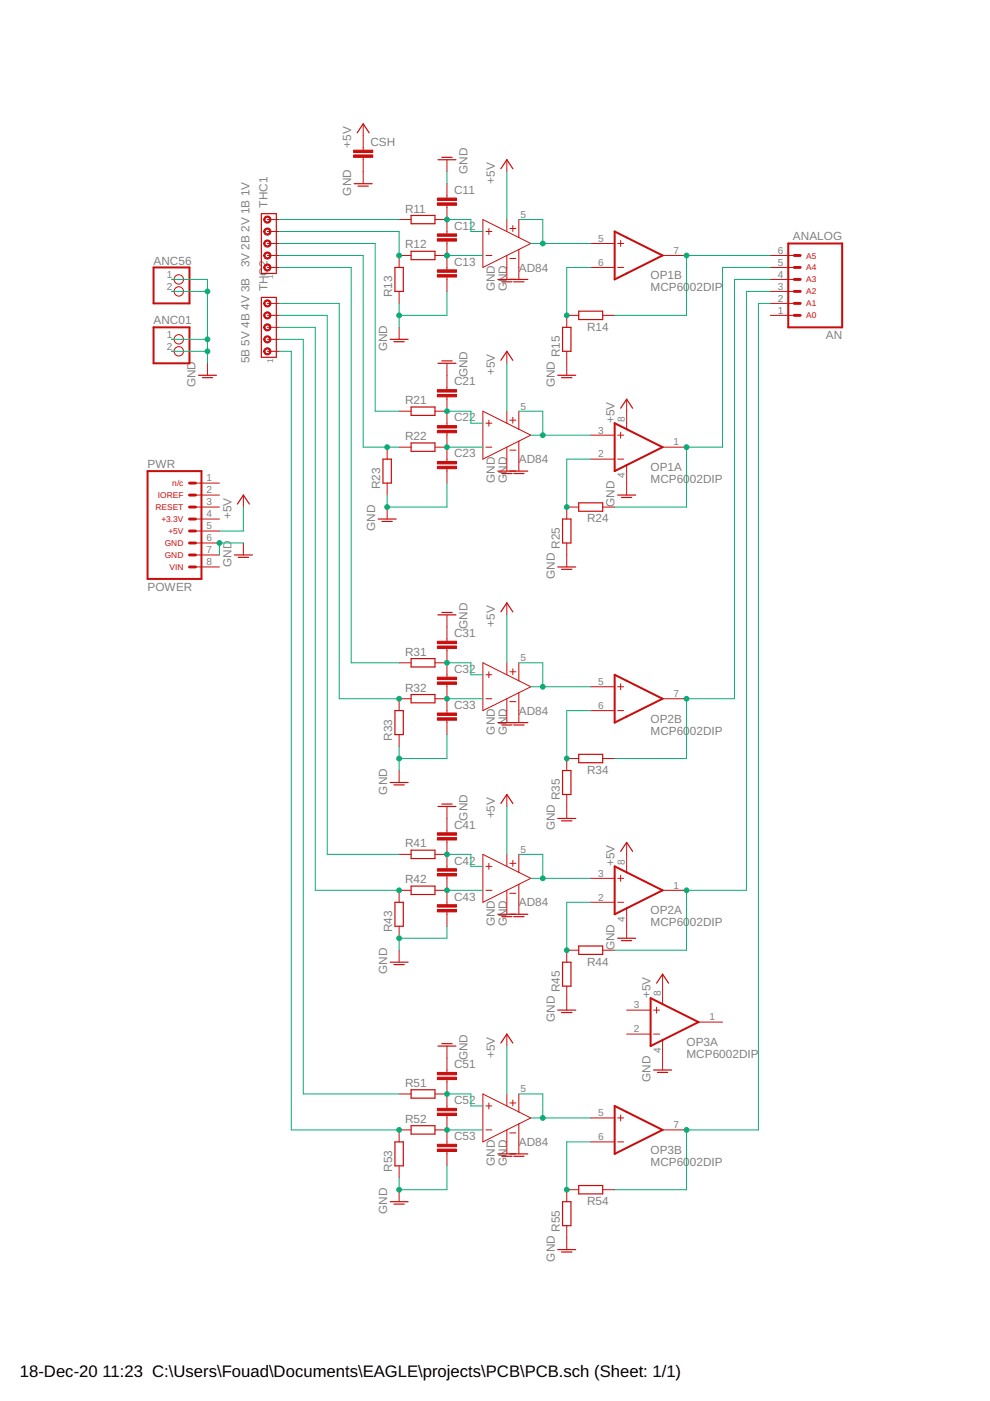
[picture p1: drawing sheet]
<svg xmlns="http://www.w3.org/2000/svg" width="210mm" height="297mm" viewBox="0 0 210 297" stroke-linecap="round" stroke-linejoin="round" font-family="sans-serif">
<g fill="none" stroke="#c90d0c" stroke-width=".25">
<path d="M75.1 38.9h3.8M75.7 28.2l1.3-2 1.3 2M75.9 39.5h2.2M92.9 33.9h3.8M93.7 33.4h2.2M106.2 35.8l1.3-1.9 1.2 1.9M55.4 45.3h3.2v12.7h-3.2zM83.7 56.7h1.8v5.1h-1.8zM87.2 45.7h5v1.7h-5zM87.2 53.3h5v1.8h-5zM105.6 59.2h6.3M106.4 59.8h2.2"/>
<path d="M108.9 59.8h2.2M42.1 79.6h3.8M55.4 63.1h3.2v12.7h-3.2zM82.7 71.9h3.8M83.5 72.5h2.2M92.9 77h3.8M93.7 76.5h2.2M106.2 76.4l1.3-1.9 1.2 1.9M118.3 79.6h3.8M119.3 69.4h1.8v5.1h-1.8zM122.7 66h5.1v1.8h-5.1zM42.9 80.1h2.2"/>
<path d="M81.2 97.3h1.8v5.1h-1.8zM87.2 86.3h5v1.8h-5zM87.2 93.9h5v1.8h-5zM105.6 99.9h6.3M119.1 80.1h2.2M131.6 86.6l1.3-2 1.2 2M49.7 117.7h3.8M50.3 106.9l1.3-1.9 1.3 1.9M50.5 118.2h2.2M80.2 110h3.8M81 110.6h2.2M106.4 100.4h2.2"/>
<path d="M108.9 100.4h2.2M119.3 110h1.8v5.1h-1.8zM122.7 106.6h5.1v1.8h-5.1zM131 105h3.8M131.8 105.5h2.1M87.2 139.6h5v1.8h-5zM92.9 130.4h3.8M93.7 129.9h2.2M106.2 129.7l1.3-1.9 1.2 1.9M118.3 120.2h3.8M119.1 120.7h2.2M83.7 150.7h1.8v5h-1.8z"/>
<path d="M87.2 147.3h5v1.7h-5zM105.6 153.2h6.3M106.4 153.7h2.2M108.9 153.7h2.2M122.7 159.9h5.1v1.8h-5.1zM82.7 165.9h3.8M83.5 166.4h2.2M92.9 171h3.8M93.7 170.5h2.2M106.2 170.3l1.3-1.9 1.2 1.9M118.3 173.5h3.8M119.1 174h2.2"/>
<path d="M119.3 163.4h1.8v5h-1.8zM83.7 191.3h1.8v5.1h-1.8zM87.2 180.3h5v1.7h-5zM87.2 187.9h5v1.8h-5zM105.6 193.8h6.3M106.4 194.4h2.2M108.9 194.4h2.2M131 198.9h3.8M131.6 180.5l1.3-1.9 1.2 1.9M131.8 199.4h2.1M82.7 204h3.8M83.5 204.5h2.2"/>
<path d="M118.3 214.2h3.8M119.1 214.7h2.2M119.3 204h1.8v5.1h-1.8zM122.7 200.6h5.1v1.8h-5.1zM139.2 208.4l1.3-1.9 1.3 1.9M87.2 231.1h5v1.7h-5zM87.2 238.7h5v1.8h-5zM92.9 221.8h3.8M93.7 221.3h2.2M106.2 221.1l1.3-1.9 1.2 1.9M138.6 226.9h3.8M139.4 227.4h2.2"/>
<path d="M82.7 254.8h3.8M83.5 255.3h2.2M83.7 242.1h1.8v5.1h-1.8zM105.6 244.6h6.3M106.4 245.2h2.2M108.9 245.2h2.2M119.3 254.8h1.8v5.1h-1.8zM122.7 251.4h5.1v1.7h-5.1zM118.3 264.9h3.8M119.1 265.5h2.2"/>
</g>
<g fill="none" stroke="#c90d0c" stroke-width=".21">
<path d="M77 26.2v5.6M77 33.4v5.5M94.8 33.9v2.5M94.8 38.9v3.1M107.5 33.9v2.5M36.4 59.2h.5M56.7 46.5h2.5M56.7 54.2h2.5M56.7 56.7h2.5M56.7 51.6h2.5M56.7 49.1h2.5M84.6 46.5h2.6"/>
<path d="M87.2 54.2h-2.6v2.5M92.2 46.5h2.6M92.2 54.2h2.6M94.8 43.5v6.1M94.8 51.1v6.1M94.8 58.7v3.1M102.4 46.5l10.1 5.1-10.1 5.1zM103 54.2h1.3M103 49.1h1.3M103.7 48.5v1.2M107.5 46.5v2.6M107.5 54.2v5"/>
<path d="M108.1 48.5h1.3M108.1 54.8h1.3M108.7 47.8v1.3M110 46.5v3.9M110 52.9v6.3M125.2 56.7h5.1M125.2 51.6h5.1M131 56.7h1.2M131 51.6h1.2M131.6 51v1.3M140.5 54.2h5.1M163.3 54.2h5.1"/>
<path d="M163.3 56.7h5.1M163.3 59.2h5.1M36.4 74.5h.5M36.4 71.9h.5M36.4 61.8h.5M44 77v2.6M56.7 66.9h2.5M56.7 74.5h2.5M56.7 71.9h2.5M56.7 69.4h2.5M56.7 64.3h2.5M84.6 61.8v2.5"/>
<path d="M84.6 69.4v2.5M94.8 77v5.6M107.5 74.5v2.5M120.2 74.5v5.1M122.7 66.9h-2.5v2.5M127.8 66.9h2.5M163.3 66.9h5.1M163.3 64.3h5.1M163.3 61.8h5.1M82.1 94.8v2.5M84.6 87.2h2.6M84.6 94.8h2.6"/>
<path d="M92.2 87.2h2.6M92.2 94.8h2.6M94.8 84.1v6.1M94.8 91.8v6.1M94.8 99.4v3M102.4 87.2l10.1 5.1-10.1 5zM103 94.8h1.3M103 89.7h1.3M103.7 89.1v1.3M107.5 87.2v2.5M107.5 94.8v5.1M108.1 89.1h1.3"/>
<path d="M108.1 95.4h1.3M108.7 88.5v1.2M110 87.2v3.8M110 93.5v6.4M125.2 92.3h5.1M125.2 97.3h5.1M131 92.3h1.2M131 97.3h1.2M131.6 91.6v1.3M132.9 84.6v6.4M132.9 98.6v6.4M140.5 94.8h5.1"/>
<path d="M41.4 107.5h5.1M41.4 117.7h5.1M41.4 115.1h5.1M41.4 112.6h5.1M41.4 110h5.1M41.4 105h5.1M41.4 102.4h5.1M51.6 105v2.5M51.6 115.1v2.6M82.1 102.4v2.6M82.1 107.5v2.5M120.2 115.1v5.1"/>
<path d="M122.7 107.5h-2.5v2.5M127.8 107.5h2.5M41.4 120.2h5.1M94.8 130.4v5.6M94.8 137.5v6.1M107.5 127.8v2.6M84.6 155.7v2.6M84.6 140.5h2.6M87.2 148.1h-2.6v2.6M92.2 140.5h2.6M92.2 148.1h2.6M94.8 145.1v6.1"/>
<path d="M94.8 152.7v3M102.4 140.5l10.1 5.1-10.1 5.1zM103 148.1h1.3M103 143.1h1.3M103.7 142.4v1.3M107.5 140.5v2.6M107.5 148.1v5.1M108.1 142.4h1.3M108.1 148.8h1.3M108.7 141.8v1.3M110 140.5v3.8M110 146.9v6.3"/>
<path d="M125.2 145.6h5.1M125.2 150.7h5.1M131 145.6h1.2M131 150.7h1.2M131.6 145v1.2M140.5 148.1h5.1M84.6 163.4v2.5M94.8 171v5.6M94.8 178.1v6.1M107.5 168.4v2.6M120.2 168.4v5.1M122.7 160.8h-2.5v2.6"/>
<path d="M127.8 160.8h2.5M132.9 178.6v6.4M84.6 196.4v2.5M84.6 181.1h2.6M87.2 188.8h-2.6v2.5M92.2 181.1h2.6M92.2 188.8h2.6M94.8 185.7v6.1M94.8 193.3v3.1M102.4 181.1l10.1 5.1-10.1 5.1zM103 188.8h1.3M103 183.7h1.3"/>
<path d="M103.7 183v1.3M107.5 181.1v2.6M107.5 188.8v5M108.1 183h1.3M108.1 189.4h1.3M108.7 182.4v1.3M110 181.1v3.9M110 187.5v6.3M125.2 186.2h5.1M125.2 191.3h5.1M131 186.2h1.2M131 191.3h1.2"/>
<path d="M131.6 185.6v1.3M132.9 192.6v6.3M140.5 188.8h5.1M84.6 201.5v2.5M107.5 219.2v2.6M120.2 209.1v5.1M122.7 201.5h-2.5v2.5M127.8 201.5h2.5M132.9 214.2h5M132.9 219.2h5M138.6 214.2h1.2M138.6 219.2h1.2"/>
<path d="M139.2 213.5v1.3M140.5 206.5v6.4M148.1 216.7h5.1M84.6 231.9h2.6M87.2 239.6h-2.6v2.5M92.2 231.9h2.6M92.2 239.6h2.6M94.8 221.8v5.6M94.8 228.9v6.1M94.8 236.5v6.1M102.4 231.9l10.1 5.1-10.1 5.1zM103 239.6h1.3"/>
<path d="M103 234.5h1.3M103.7 233.8v1.3M107.5 231.9v2.6M107.5 239.6v5M108.1 233.8h1.3M108.7 233.2v1.3M110 231.9v3.9M110 238.3v6.3M125.2 237h5.1M131 237h1.2M131.6 236.4v1.3M140.5 239.6h5.1"/>
<path d="M140.5 220.5v6.4M84.6 247.2v2.5M84.6 252.2v2.6M94.8 244.1v3.1M108.1 240.2h1.3M120.2 259.9v5M122.7 252.2h-2.5v2.6M125.2 242.1h5.1M127.8 252.2h2.5M131 242.1h1.2"/>
<circle cx="37.9" cy="59.2" r=".99"/>
<circle cx="37.9" cy="74.5" r=".99"/>
<circle cx="37.9" cy="71.9" r=".99"/>
<circle cx="37.9" cy="61.8" r=".99"/>
</g>
<g fill="#c90d0c" stroke="#c90d0c" stroke-width=".21">
<path d="M92.7 50.6h4.1v.5h-4.1z"/>
<path d="M92.7 49.6h4.1v.5h-4.1z"/>
<path d="M92.7 43h4.1v.5h-4.1z"/>
<path d="M92.7 42h4.1v.5h-4.1z"/>
<path d="M92.7 91.2h4.1v.6h-4.1z"/>
<path d="M92.7 90.2h4.1v.5h-4.1z"/>
<path d="M92.7 83.6h4.1v.5h-4.1z"/>
<path d="M92.7 82.6h4.1v.5h-4.1z"/>
<path d="M92.7 144.6h4.1v.5h-4.1z"/>
<path d="M92.7 143.6h4.1v.5h-4.1z"/>
<path d="M92.7 137h4.1v.5h-4.1z"/>
<path d="M92.7 136h4.1v.5h-4.1z"/>
<path d="M92.7 185.2h4.1v.5h-4.1z"/>
<path d="M92.7 184.2h4.1v.5h-4.1z"/>
<path d="M92.7 177.6h4.1v.5h-4.1z"/>
<path d="M92.7 176.6h4.1v.5h-4.1z"/>
<path d="M92.7 236h4.1v.5h-4.1z"/>
<path d="M92.7 235h4.1v.5h-4.1z"/>
<path d="M92.7 228.4h4.1v.5h-4.1z"/>
<path d="M92.7 227.4h4.1v.5h-4.1z"/>
<path d="M92.7 58.2h4.1v.5h-4.1z"/>
<path d="M92.7 57.2h4.1v.5h-4.1z"/>
<path d="M92.7 98.9h4.1v.5h-4.1z"/>
<path d="M92.7 97.9h4.1v.5h-4.1z"/>
<path d="M92.7 152.2h4.1v.5h-4.1z"/>
<path d="M92.7 151.2h4.1v.5h-4.1z"/>
<path d="M92.7 192.8h4.1v.5h-4.1z"/>
<path d="M92.7 191.8h4.1v.5h-4.1z"/>
<path d="M92.7 243.6h4.1v.5h-4.1z"/>
<path d="M92.7 242.6h4.1v.5h-4.1z"/>
<path d="M75 32.9h4v.5h-4z"/>
<path d="M75 31.8h4v.5h-4z"/>
</g>
<g fill="#c90d0c" stroke="#c90d0c" stroke-width=".21">
<path d="M56.1 56.2a.77 .77 0 0 1 1.2 .1 .77 .77 0 0 1-.4 1.1 .77 .77 0 0 1-1-.7h.3a.51 .51 0 0 1 .7-.4 .51 .51 0 0 1 .1 .8 .51 .51 0 0 1-.8-.2v-.2h-.3z" fill-rule="evenodd"/>
<path d="M56.1 53.7a.77 .77 0 0 1 1.2 0 .77 .77 0 0 1-.4 1.2 .77 .77 0 0 1-1-.7h.3a.51 .51 0 0 1 .7-.4 .51 .51 0 0 1 .1 .8 .51 .51 0 0 1-.8-.2v-.2h-.3z" fill-rule="evenodd"/>
<path d="M56.1 51.1a.77 .77 0 0 1 1.2 .1 .77 .77 0 0 1-.4 1.2 .77 .77 0 0 1-1-.8h.3a.51 .51 0 0 1 .7-.4 .51 .51 0 0 1 .1 .9 .51 .51 0 0 1-.8-.3v-.2h-.3z" fill-rule="evenodd"/>
<path d="M56.1 48.6a.77 .77 0 0 1 1.2 0 .77 .77 0 0 1-.4 1.2 .77 .77 0 0 1-1-.7h.3a.51 .51 0 0 1 .7-.4 .51 .51 0 0 1 .1 .8 .51 .51 0 0 1-.8-.2v-.2h-.3z" fill-rule="evenodd"/>
<path d="M56.1 46.1a.77 .77 0 0 1 1.2 0 .77 .77 0 0 1-.4 1.2 .77 .77 0 0 1-1-.8h.3a.51 .51 0 0 1 .7-.4 .51 .51 0 0 1 .1 .9 .51 .51 0 0 1-.8-.3v-.2h-.3z" fill-rule="evenodd"/>
<path d="M56.1 74a.77 .77 0 0 1 1.2 0 .77 .77 0 0 1-.4 1.2 .77 .77 0 0 1-1-.7h.3a.51 .51 0 0 1 .7-.4 .51 .51 0 0 1 .1 .8 .51 .51 0 0 1-.8-.2v-.2h-.3z" fill-rule="evenodd"/>
<path d="M56.1 71.5a.77 .77 0 0 1 1.2 0 .77 .77 0 0 1-.4 1.2 .77 .77 0 0 1-1-.8h.3a.51 .51 0 0 1 .7-.4 .51 .51 0 0 1 .1 .9 .51 .51 0 0 1-.8-.3v-.2h-.3z" fill-rule="evenodd"/>
<path d="M56.1 68.9a.77 .77 0 0 1 1.2 .1 .77 .77 0 0 1-.4 1.1 .77 .77 0 0 1-1-.7h.3a.51 .51 0 0 1 .7-.4 .51 .51 0 0 1 .1 .8 .51 .51 0 0 1-.8-.2v-.2h-.3z" fill-rule="evenodd"/>
<path d="M56.1 66.4a.77 .77 0 0 1 1.2 0 .77 .77 0 0 1-.4 1.2 .77 .77 0 0 1-1-.7h.3a.51 .51 0 0 1 .7-.4 .51 .51 0 0 1 .1 .8 .51 .51 0 0 1-.8-.2v-.2h-.3z" fill-rule="evenodd"/>
<path d="M56.1 63.8a.77 .77 0 0 1 1.2 .1 .77 .77 0 0 1-.4 1.2 .77 .77 0 0 1-1-.8h.3a.51 .51 0 0 1 .7-.4 .51 .51 0 0 1 .1 .9 .51 .51 0 0 1-.8-.3v-.2h-.3z" fill-rule="evenodd"/>
</g>
<path d="M32.6 56.7h7.6v7.6h-7.6zM130.3 49.1l10.2 5.1-10.2 5zM167.1 51.6h11.5v17.8h-11.5zM32.6 69.4h7.6v7.6h-7.6zM31.3 99.9h11.4v22.8h-11.4zM130.3 89.7l10.2 5.1-10.2 5.1zM130.3 143.1l10.2 5-10.2 5.1zM130.3 183.7l10.2 5.1-10.2 5zM137.9 211.6l10.2 5.1-10.2 5.1zM130.3 234.5l10.2 5.1-10.2 5z" fill="none" stroke="#c90d0c" stroke-width=".42"/>
<g fill="none" stroke="#c90d0c" stroke-width=".61">
<path d="M168.4 56.7h1.3M168.4 59.2h1.3M168.4 54.2h1.3M168.4 61.8h1.3M168.4 64.3h1.3M168.4 66.9h1.3M40.2 115.1h1.2M40.2 117.7h1.2M40.2 110h1.2M40.2 112.6h1.2M40.2 107.5h1.2M40.2 105h1.2"/>
<path d="M40.2 102.4h1.2M40.2 120.2h1.2"/>
</g>
<g fill="none" stroke="#0dab76" stroke-width=".21">
<path d="M94.8 36.4v2.5M107.5 36.4v10.1M36.4 59.2h7.6v17.8M59.2 49.1h25.4v5.1M59.2 46.5h25.4M59.2 51.6h20.3v35.6h5.1M59.2 56.7h15.3v83.8h10.1M59.2 54.2h17.8v40.6h7.6M94.8 46.5h5v2.6h2.6M94.8 54.2h7.6M110 46.5h5.1v5.1M112.5 51.6h12.7"/>
<path d="M125.2 56.7h-5v10.2M163.3 56.7h-10.1v38.1h-7.6v12.7h-15.3M163.3 54.2h-17.7v12.7h-15.3M163.3 59.2h-7.6v88.9h-10.1v12.7h-15.3M36.4 74.5h7.6M36.4 71.9h7.6M36.4 61.8h7.6M59.2 66.9h10.2v114.2h15.2M59.2 74.5h2.6v165.1h22.8M59.2 71.9h5.1v160h20.3M59.2 64.3h12.7v83.8h12.7M59.2 69.4h7.6v119.4h17.8"/>
<path d="M84.6 64.3v5.1M94.8 61.8v5.1h-10.2M107.5 77v10.2M163.3 64.3h-2.5v175.3h-15.2v12.6h-15.3M163.3 61.8h-5v127h-12.7v12.7h-15.3M94.8 87.2h5v2.5h2.6M94.8 94.8h7.6M110 87.2h5.1v5.1M112.5 92.3h12.7M125.2 97.3h-5v10.2M51.6 115.1h-5.1v2.6M51.6 107.5v5.1h-5.1"/>
<path d="M94.8 102.4v5.1h-12.7v-2.5M107.5 130.4v10.1M84.6 158.3v5.1M94.8 140.5h5v2.6h2.6M94.8 155.7v5.1h-10.2M94.8 148.1h7.6M110 140.5h5.1v5.1M112.5 145.6h12.7M125.2 150.7h-5v10.1M107.5 171v10.1M94.8 196.4v2.5h-10.2v2.6M94.8 181.1h5v2.6h2.6"/>
<path d="M94.8 188.8h7.6M110 181.1h5.1v5.1M112.5 186.2h12.7M125.2 191.3h-5v10.2M94.8 231.9h5v2.6h2.6M94.8 239.6h7.6M107.5 221.8v10.1M110 231.9h5.1v5.1M112.5 237h12.7M94.8 247.2v5h-10.2v-2.5M125.2 242.1h-5v10.1"/>
</g>
<g fill="#0dab76" stroke="#0dab76" stroke-width=".21">
<circle cx="84.6" cy="54.2" r=".51"/>
<circle cx="115.1" cy="51.6" r=".51"/>
<circle cx="120.2" cy="66.9" r=".51"/>
<circle cx="94.8" cy="46.5" r=".51"/>
<circle cx="94.8" cy="54.2" r=".51"/>
<circle cx="84.6" cy="66.9" r=".51"/>
<circle cx="82.1" cy="107.5" r=".51"/>
<circle cx="84.6" cy="160.8" r=".51"/>
<circle cx="84.6" cy="198.9" r=".51"/>
<circle cx="84.6" cy="252.2" r=".51"/>
<circle cx="46.5" cy="115.1" r=".51"/>
<circle cx="44" cy="74.5" r=".51"/>
<circle cx="44" cy="71.9" r=".51"/>
<circle cx="44" cy="61.8" r=".51"/>
<circle cx="145.6" cy="54.2" r=".51"/>
<circle cx="82.1" cy="94.8" r=".51"/>
<circle cx="120.2" cy="107.5" r=".51"/>
<circle cx="94.8" cy="87.2" r=".51"/>
<circle cx="94.8" cy="94.8" r=".51"/>
<circle cx="145.6" cy="94.8" r=".51"/>
<circle cx="115.1" cy="92.3" r=".51"/>
<circle cx="84.6" cy="148.1" r=".51"/>
<circle cx="115.1" cy="145.6" r=".51"/>
<circle cx="120.2" cy="160.8" r=".51"/>
<circle cx="94.8" cy="140.5" r=".51"/>
<circle cx="94.8" cy="148.1" r=".51"/>
<circle cx="145.6" cy="148.1" r=".51"/>
<circle cx="84.6" cy="188.8" r=".51"/>
<circle cx="120.2" cy="201.5" r=".51"/>
<circle cx="94.8" cy="181.1" r=".51"/>
<circle cx="94.8" cy="188.8" r=".51"/>
<circle cx="145.6" cy="188.8" r=".51"/>
<circle cx="115.1" cy="186.2" r=".51"/>
<circle cx="84.6" cy="239.6" r=".51"/>
<circle cx="115.1" cy="237" r=".51"/>
<circle cx="120.2" cy="252.2" r=".51"/>
<circle cx="94.8" cy="231.9" r=".51"/>
<circle cx="94.8" cy="239.6" r=".51"/>
<circle cx="145.6" cy="239.6" r=".51"/>
</g>
<g font-size="3.5">
<text x="4.2" y="291.8">18-Dec-20</text>
<text x="21.7" y="291.8">11:23 C:\Users\Fouad\Documents\EAGLE\projects\PCB\PCB.sch (Sheet: 1/1)</text>
</g>
<g font-size="2.5" fill="#808080">
<text x="74.5" y="31.3" transform="rotate(-90 74.5 31.3)">+5V</text>
<text x="78.5" y="30.9">CSH</text>
<text x="74.5" y="41.5" transform="rotate(-90 74.5 41.5)">GND</text>
<text x="96.3" y="41.1">C11</text>
<text x="99.1" y="36.9" transform="rotate(-90 99.1 36.9)">GND</text>
<text x="104.9" y="38.9" transform="rotate(-90 104.9 38.9)">+5V</text>
<text x="56.7" y="44" transform="rotate(-90 56.7 44)">THC1</text>
<text x="85.9" y="45.1">R11</text>
<text x="85.9" y="52.7">R12</text>
<text x="96.3" y="48.7">C12</text>
<text x="168.1" y="50.9">ANALOG</text>
<text x="32.6" y="56.1">ANC56</text>
<text x="52.9" y="56.7" transform="rotate(-90 52.9 56.7)">3V 2B 2V 1B 1V</text>
<text x="96.3" y="56.3">C13</text>
<text x="110" y="57.6">AD84</text>
<text x="137.9" y="59.3">OP1B</text>
<text x="56.7" y="61.8" transform="rotate(-90 56.7 61.8)">THC2</text>
<text x="83.1" y="63.1" transform="rotate(-90 83.1 63.1)">R13</text>
<text x="104.9" y="61.8" transform="rotate(-90 104.9 61.8)">GND</text>
<text x="107.5" y="61.8" transform="rotate(-90 107.5 61.8)">GND</text>
<text x="137.9" y="61.8">MCP60</text>
<text x="146.3" y="61.8">02DIP</text>
<text x="32.6" y="68.8">ANC01</text>
<text x="124.5" y="70.1">R14</text>
<text x="175.1" y="72">AN</text>
<text x="52.9" y="77" transform="rotate(-90 52.9 77)">5B 5V 4B 4V 3B</text>
<text x="82.1" y="74.5" transform="rotate(-90 82.1 74.5)">GND</text>
<text x="118.7" y="75.8" transform="rotate(-90 118.7 75.8)">R15</text>
<text x="41.4" y="82.1" transform="rotate(-90 41.4 82.1)">GND</text>
<text x="96.3" y="81.7">C21</text>
<text x="99.1" y="80" transform="rotate(-90 99.1 80)">GND</text>
<text x="104.9" y="79.6" transform="rotate(-90 104.9 79.6)">+5V</text>
<text x="117.6" y="82.1" transform="rotate(-90 117.6 82.1)">GND</text>
<text x="85.9" y="85.7">R21</text>
<text x="96.3" y="89.3">C22</text>
<text x="130.3" y="89.7" transform="rotate(-90 130.3 89.7)">+5V</text>
<text x="85.9" y="93.3">R22</text>
<text x="31.3" y="99.1">PWR</text>
<text x="96.3" y="97">C23</text>
<text x="110" y="98.2">AD84</text>
<text x="137.9" y="99.9">OP1A</text>
<text x="80.6" y="103.7" transform="rotate(-90 80.6 103.7)">R23</text>
<text x="104.9" y="102.4" transform="rotate(-90 104.9 102.4)">GND</text>
<text x="107.5" y="102.4" transform="rotate(-90 107.5 102.4)">GND</text>
<text x="130.3" y="107.5" transform="rotate(-90 130.3 107.5)">GND</text>
<text x="137.9" y="102.4">MCP60</text>
<text x="146.3" y="102.4">02DIP</text>
<text x="49.1" y="110" transform="rotate(-90 49.1 110)">+5V</text>
<text x="79.5" y="112.6" transform="rotate(-90 79.5 112.6)">GND</text>
<text x="124.5" y="110.8">R24</text>
<text x="118.7" y="116.4" transform="rotate(-90 118.7 116.4)">R25</text>
<text x="31.3" y="125.3">POWER</text>
<text x="49.1" y="120.2" transform="rotate(-90 49.1 120.2)">GND</text>
<text x="117.6" y="122.7" transform="rotate(-90 117.6 122.7)">GND</text>
<text x="96.3" y="135.1">C31</text>
<text x="99.1" y="133.4" transform="rotate(-90 99.1 133.4)">GND</text>
<text x="104.9" y="132.9" transform="rotate(-90 104.9 132.9)">+5V</text>
<text x="85.9" y="139">R31</text>
<text x="96.3" y="142.7">C32</text>
<text x="85.9" y="146.6">R32</text>
<text x="96.3" y="150.3">C33</text>
<text x="104.9" y="155.8" transform="rotate(-90 104.9 155.8)">GND</text>
<text x="107.5" y="155.8" transform="rotate(-90 107.5 155.8)">GND</text>
<text x="110" y="151.6">AD84</text>
<text x="137.9" y="155.8">MCP60</text>
<text x="137.9" y="153.2">OP2B</text>
<text x="146.3" y="155.8">02DIP</text>
<text x="83.1" y="157" transform="rotate(-90 83.1 157)">R33</text>
<text x="124.5" y="164.1">R34</text>
<text x="82.1" y="168.5" transform="rotate(-90 82.1 168.5)">GND</text>
<text x="99.1" y="174" transform="rotate(-90 99.1 174)">GND</text>
<text x="104.9" y="173.5" transform="rotate(-90 104.9 173.5)">+5V</text>
<text x="118.7" y="169.7" transform="rotate(-90 118.7 169.7)">R35</text>
<text x="85.9" y="179.6">R41</text>
<text x="96.3" y="175.7">C41</text>
<text x="117.6" y="176.1" transform="rotate(-90 117.6 176.1)">GND</text>
<text x="96.3" y="183.3">C42</text>
<text x="130.3" y="183.7" transform="rotate(-90 130.3 183.7)">+5V</text>
<text x="85.9" y="187.3">R42</text>
<text x="96.3" y="190.9">C43</text>
<text x="83.1" y="197.7" transform="rotate(-90 83.1 197.7)">R43</text>
<text x="104.9" y="196.4" transform="rotate(-90 104.9 196.4)">GND</text>
<text x="107.5" y="196.4" transform="rotate(-90 107.5 196.4)">GND</text>
<text x="110" y="192.2">AD84</text>
<text x="137.9" y="196.4">MCP60</text>
<text x="137.9" y="193.8">OP2A</text>
<text x="146.3" y="196.4">02DIP</text>
<text x="130.3" y="201.5" transform="rotate(-90 130.3 201.5)">GND</text>
<text x="82.1" y="206.5" transform="rotate(-90 82.1 206.5)">GND</text>
<text x="124.5" y="204.7">R44</text>
<text x="118.7" y="210.4" transform="rotate(-90 118.7 210.4)">R45</text>
<text x="137.9" y="211.6" transform="rotate(-90 137.9 211.6)">+5V</text>
<text x="117.6" y="216.7" transform="rotate(-90 117.6 216.7)">GND</text>
<text x="145.6" y="221.8">OP3A</text>
<text x="96.3" y="226.5">C51</text>
<text x="99.1" y="224.8" transform="rotate(-90 99.1 224.8)">GND</text>
<text x="104.9" y="224.3" transform="rotate(-90 104.9 224.3)">+5V</text>
<text x="145.6" y="224.3">MCP6002DIP</text>
<text x="85.9" y="230.4">R51</text>
<text x="137.9" y="229.4" transform="rotate(-90 137.9 229.4)">GND</text>
<text x="85.9" y="238.1">R52</text>
<text x="96.3" y="234.1">C52</text>
<text x="96.3" y="241.7">C53</text>
<text x="110" y="243">AD84</text>
<text x="137.9" y="244.6">OP3B</text>
<text x="83.1" y="248.4" transform="rotate(-90 83.1 248.4)">R53</text>
<text x="104.9" y="247.2" transform="rotate(-90 104.9 247.2)">GND</text>
<text x="107.5" y="247.2" transform="rotate(-90 107.5 247.2)">GND</text>
<text x="137.9" y="247.2">MCP60</text>
<text x="146.3" y="247.2">02DIP</text>
<text x="82.1" y="257.3" transform="rotate(-90 82.1 257.3)">GND</text>
<text x="124.5" y="255.5">R54</text>
<text x="118.7" y="261.1" transform="rotate(-90 118.7 261.1)">R55</text>
<text x="117.6" y="267.5" transform="rotate(-90 117.6 267.5)">GND</text>
</g>
<g font-size="2.1" fill="#808080">
<text x="110.4" y="46.2">5</text>
<text x="126.8" y="51.3">5</text>
<text x="142.8" y="53.8">7</text>
<text x="164.9" y="53.8">6</text>
<text x="35.4" y="58.9">1</text>
<text x="126.8" y="56.4">6</text>
<text x="164.9" y="58.9">4</text>
<text x="164.9" y="56.4">5</text>
<text x="35.4" y="61.4">2</text>
<text x="164.9" y="64">2</text>
<text x="164.9" y="61.4">3</text>
<text x="35.4" y="71.6">1</text>
<text x="164.9" y="66.5">1</text>
<text x="35.4" y="74.1">2</text>
<text x="110.4" y="86.8">5</text>
<text x="132.5" y="89.4" transform="rotate(-90 132.5 89.4)">8</text>
<text x="126.8" y="91.9">3</text>
<text x="142.8" y="94.5">1</text>
<text x="126.8" y="97">2</text>
<text x="132.5" y="101.4" transform="rotate(-90 132.5 101.4)">4</text>
<text x="43.8" y="107.1">3</text>
<text x="43.8" y="104.6">2</text>
<text x="43.8" y="102.1">1</text>
<text x="43.8" y="112.2">5</text>
<text x="43.8" y="109.7">4</text>
<text x="43.8" y="119.8">8</text>
<text x="43.8" y="117.3">7</text>
<text x="43.8" y="114.8">6</text>
<text x="110.4" y="140.2">5</text>
<text x="126.8" y="145.2">5</text>
<text x="142.8" y="147.8">7</text>
<text x="126.8" y="150.3">6</text>
<text x="110.4" y="180.8">5</text>
<text x="126.8" y="185.9">3</text>
<text x="132.5" y="183.3" transform="rotate(-90 132.5 183.3)">8</text>
<text x="126.8" y="191">2</text>
<text x="142.8" y="188.4">1</text>
<text x="132.5" y="195.4" transform="rotate(-90 132.5 195.4)">4</text>
<text x="134.4" y="213.8">3</text>
<text x="140.1" y="211.3" transform="rotate(-90 140.1 211.3)">8</text>
<text x="134.4" y="218.9">2</text>
<text x="150.4" y="216.3">1</text>
<text x="140.1" y="223.3" transform="rotate(-90 140.1 223.3)">4</text>
<text x="110.4" y="231.6">5</text>
<text x="126.8" y="236.7">5</text>
<text x="142.8" y="239.2">7</text>
<text x="126.8" y="241.7">6</text>
</g>
<g font-size="1.8" fill="#808080">
<text x="58" y="59.3" transform="rotate(-90 58 59.3)">1</text>
<text x="58" y="77" transform="rotate(-90 58 77)">1</text>
</g>
<g font-size="1.8" fill="#c90d0c">
<text x="171" y="54.8">A5</text>
<text x="171" y="57.3">A4</text>
<text x="171" y="59.9">A3</text>
<text x="171" y="62.4">A2</text>
<text x="171" y="65">A1</text>
<text x="171" y="67.5">A0</text>
<text x="33.5" y="105.6">IOREF</text>
<text x="36.5" y="103.1">n/c</text>
<text x="33" y="108.1">RESET</text>
<text x="34.2" y="110.7">+3.3V</text>
<text x="35.7" y="113.2">+5V</text>
<text x="34.9" y="115.8">GND</text>
<text x="34.9" y="118.3">GND</text>
<text x="35.9" y="120.8">VIN</text>
</g>
</svg>
